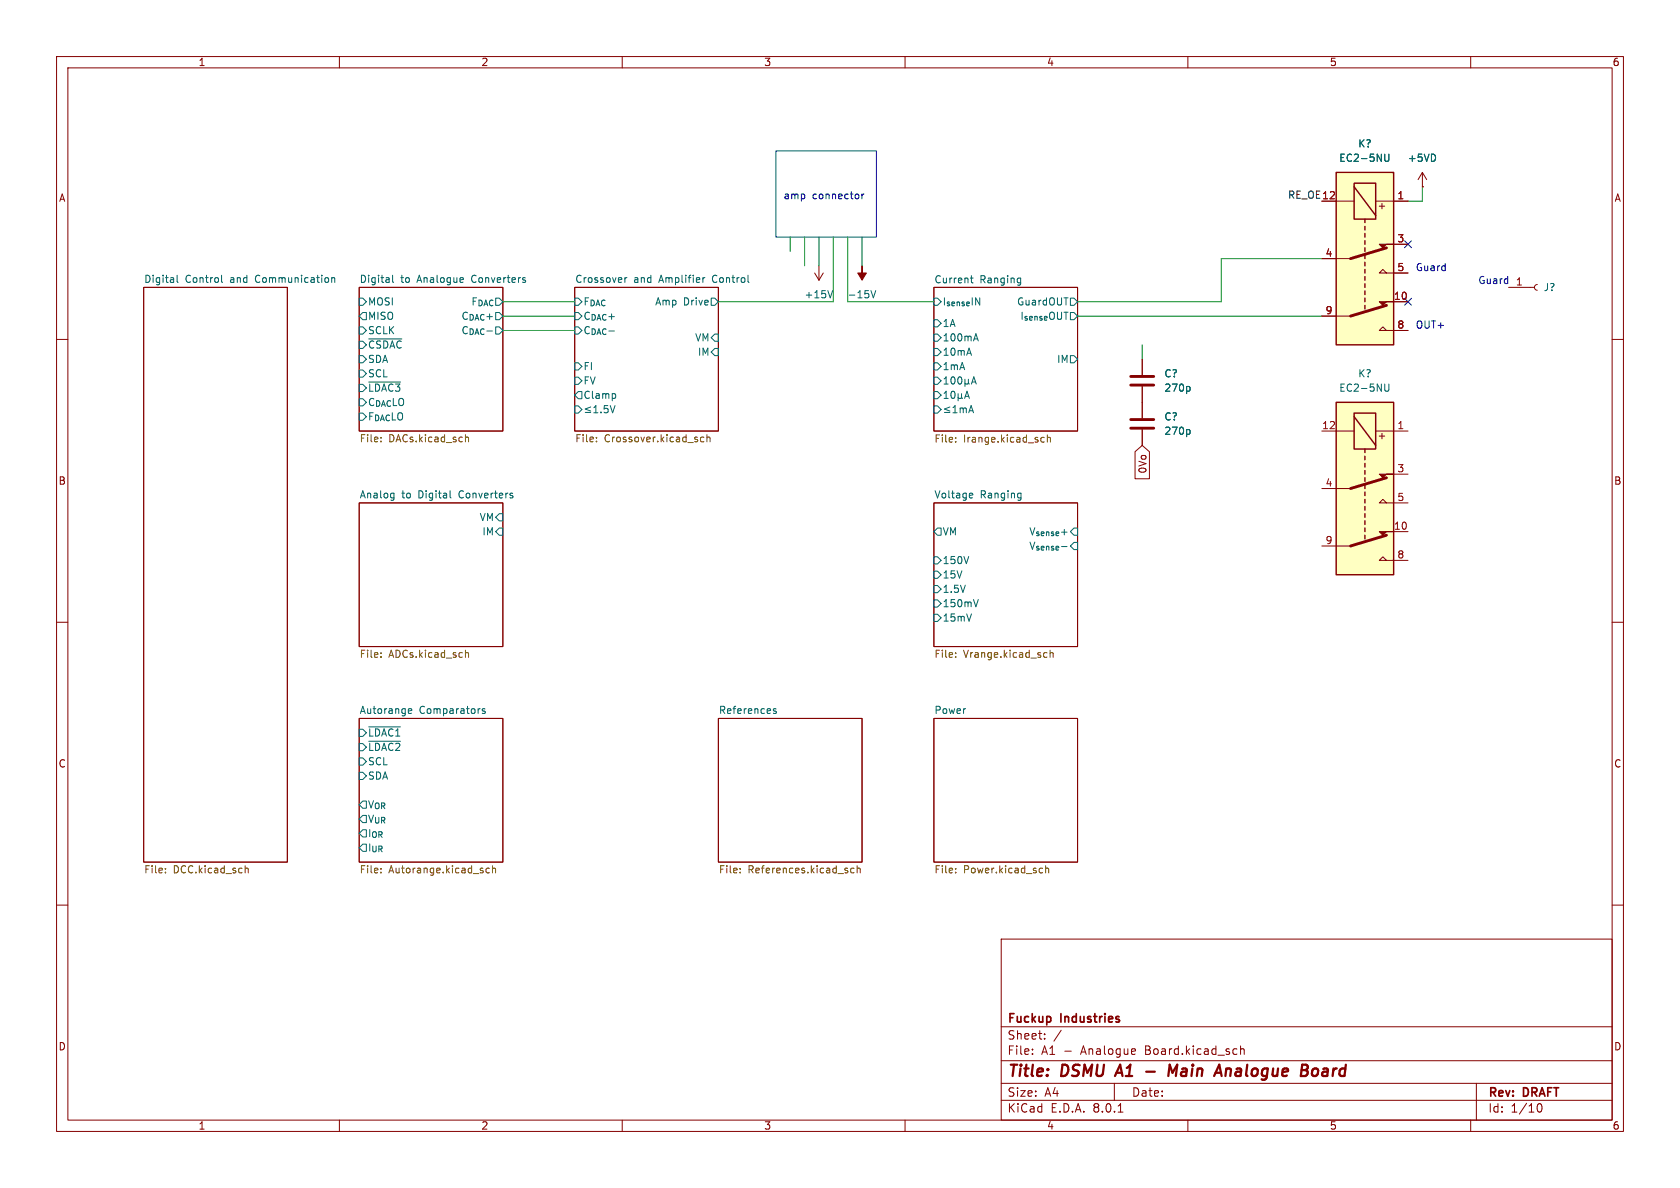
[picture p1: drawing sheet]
<svg xmlns="http://www.w3.org/2000/svg" width="297mm" height="210mm" viewBox="0 0 297 210" stroke-linecap="round" stroke-linejoin="round" font-family="sans-serif">
<g fill="none" stroke="#840000" stroke-width=".18">
<path d="M10 10h277v190h-277zM12 12h273v186h-273zM60 10v2M110 10v2M160 10v2M210 10v2M260 10v2M10 60h2M25.4 50.8h25.4v101.6h-25.4zM63.5 50.8h25.4v25.4h-25.4zM101.6 50.8h25.4v25.4h-25.4zM165.1 50.8h25.4v25.4h-25.4z"/>
<path d="M285 60h2M63.5 88.9h25.4v25.4h-25.4zM165.1 88.9h25.4v25.4h-25.4zM10 110h2M285 110h2M63.5 127h25.4v25.4h-25.4zM127 127h25.4v25.4h-25.4zM165.1 127h25.4v25.4h-25.4zM10 160h2M285 160h2M177 166h108v32h-108zM60 198v2"/>
<path d="M110 198v2M160 198v2M177 194.5h108M177 191.5h108M177 187.5h108M177 181.5h108M182.5 186.3v.1M182.5 185.5v.1M184.7 183.6v.1M184.7 182.8v.1M187.6 182.1l-1.3 2M197 191.5v3"/>
<path d="M197.7 196.6h.8M200.7 185.5v.3l-.7 .1M210 198v2M219.3 184.9v1.5M219.3 185.5l.2-.1 .4 .1 .1 .9M260 198v2M261 191.5v6.5M271.7 195.7l.2-.5 .2-.1a.8 .8 0 0 1 .5 .7 .8 .8 0 0 1-.5 .8l-.2-.1-.2-.5"/>
</g>
<path d="M198 188.2l-.9 2M202.6 189.4h1.6M206.5 190.2l.3-2 .5 1.4 .8-1.4-.2 2M216.8 188.9l-.2 1.3M217.4 188.9l-.6 .2M232.1 189.1a.52 .52 0 0 1 .5-.2 .52 .52 0 0 1 .4 .4v.5a.55 .55 0 0 1-.6 .4 .55 .55 0 0 1-.5-.4z" fill="none" stroke="#840000" stroke-width=".4"/>
<g fill="none" stroke="#006464" stroke-width=".18">
<path d="M31.3 48.7v1l.2 .2M39.2 48.7v1l.1 .2M58.6 49.1v.8M58.6 49.2l.2-.1h.3l.1 .8M63.5 57.8h.6l.7 .6-.7 .7h-.6zM63.5 52.7h.6l.7 .6-.7 .7h-.6zM64.1 55.2h.7v1.3h-.7l-.6-.6zM65.2 59.9h5.8M69.4 48.7v1l.2 .2M81.9 49.1v.3l-.6 .1M92.7 49.5l.2 .2-.2 .2M92.7 49.1h.2"/>
<path d="M101.6 52.7h.6l.7 .6-.7 .7h-.6zM101.6 55.2h.6l.7 .7-.7 .6h-.6zM101.6 57.8h.6l.7 .6-.7 .7h-.6zM110.5 49.1v.8M110.8 49.1l-.3 .2M124.3 49.1v.8M124.6 49.1l-.3 .2M125.7 52.7h.7l.6 .6-.6 .7h-.7zM126.4 59.1h.6v1.2h-.6l-.7-.6zM132.3 49.9h.1M165.1 59.1h.6l.7 .6-.7 .6h-.6zM165.1 56.5h.6l.7 .7-.7 .6h-.6z"/>
<path d="M165.1 52.7h.6l.7 .6-.7 .7h-.6zM171.6 49.2h.4M171.7 48.7v1.1l.3 .2M172.2 59.9h.6M172.5 59l.5 1.3M180.3 49.2h.1M180.4 49.2v1l-.1 .2M180.4 49.9l-.1 .1M189.2 52.7h.7l.6 .6-.6 .7h-.7zM63.5 70.5h.6l.7 .6-.7 .7h-.6zM63.5 73h.6l.7 .7-.7 .6h-.6zM63.5 60.3h.6l.7 .7-.7 .6h-.6z"/>
<path d="M63.5 67.9h.6l.7 .7-.7 .6h-.6zM63.5 62.9h.6l.7 .6-.7 .6h-.6zM63.5 65.4h.6l.7 .6-.7 .7h-.6zM65.2 67.5h5.6M101.6 64.1h.6l.7 .7-.7 .6h-.6zM101.6 66.7h.6l.7 .6-.7 .6h-.6zM101.6 71.8h.6l.7 .6-.7 .6h-.6zM101.6 69.9l.6-.7h.7v1.3h-.7zM103.5 72.9h.9M104.4 71.9l-.9 .4 .9 .4M105 73h.7M105 72.1l.3-.4v1.3"/>
<path d="M106.2 72.8v.2M107.5 71.7h-.7v.6l.2-.1h.4l.1 .2v.4l-.2 .2-.5-.2M107.9 71.7l.4 1.3 .4-1.3M108.6 69.6l.2 .2v.4l-.2 .2M126.4 61.6h.6v1.3h-.6l-.7-.7zM165.1 61.6h.6l.7 .6-.7 .7h-.6zM165.1 71.8h.6l.7 .6-.7 .6h-.6zM165.1 64.1h.6l.7 .7-.7 .6h-.6zM165.1 69.2h.6l.7 .7-.7 .6h-.6zM165.1 66.7h.6l.7 .6-.7 .6h-.6zM166.9 70.4h.7M166.9 67l.4-.4v1.3"/>
<path d="M166.9 69.5l.4-.3v1.2M166.9 67.9h.7M167 72.9h.9M167.9 71.9l-.9 .4 .9 .4M168.3 66.7l.1-.1a.68 .68 0 0 1 .5 .7 .68 .68 0 0 1-.5 .6 .84 .84 0 0 1-.1-1.2zM168.3 69.2h.1a.68 .68 0 0 1 .5 .6 .68 .68 0 0 1-.5 .6 .84 .84 0 0 1-.1-1.2zM168.5 73h.7M168.5 72.1l.3-.4v1.3M169.4 70.2l.2 .2h.2l.2-.2M169.4 69.6v1.3M169.4 66.7l.2-.1a.68 .68 0 0 1 .5 .7 .68 .68 0 0 1-.5 .6l-.2-.1-.1-.4zM169.7 72.1v.9"/>
<path d="M169.7 72.2l.4-.1 .2 .2M170 70.2l.2 .2M170 69.6v.6M170.3 72.3l.2-.2 .3 .1v.8M170.3 72.3v.7M170.5 70.4l.5-1.2 .4 1.2M170.6 67.7l.2 .2h.2l.2-.2M170.6 67v1.3M170.7 70.1h.6M171.2 67.7l.2 .2M171.2 67v.7M171.3 73l.4-1.3 .4 1.3"/>
<path d="M171.4 72.6h.6M171.7 67.9l.5-1.3 .4 1.3M171.9 67.5h.6M189.2 62.9h.7l.6 .6-.6 .6h-.7zM69.3 87.2h.3M69.6 87.2v1l-.2 .2M69.6 88h-.3M79.6 86.8v1l.1 .2M88.3 90.8h.6v1.3h-.6l-.7-.7zM88.3 93.3h.6v1.3h-.6l-.7-.6zM90.5 87.6l.2 .2-.2 .2M90.5 87.2h.1"/>
<path d="M165.1 98.4h.6l.7 .7-.7 .6h-.6zM165.7 93.3h.7v1.3h-.7l-.6-.6zM171.6 87.2h.3l.1 .3-.6 .1M171.9 88h-.3M180.4 87.2h.1M180.5 87.2v1l-.1 .2M180.5 88h-.1M165.1 106h.6l.7 .7-.7 .6h-.6zM165.1 108.6h.6l.7 .6-.7 .7h-.6zM165.1 101h.6l.7 .6-.7 .6h-.6zM165.1 103.5h.6l.7 .6-.7 .7h-.6zM173 106l-.5 1.3"/>
<path d="M63.5 128.9h.6l.7 .6-.7 .7h-.6zM63.5 134h.6l.7 .6-.7 .7h-.6zM63.5 136.5h.6l.7 .7-.7 .6h-.6zM63.5 131.4h.6l.7 .7-.7 .6h-.6zM65.2 128.5h5.6M65.2 131h5.6M72.2 125.9l.2 .2h.3M72.2 125.5l.2-.2h.2l.2 .2v.1l-.6 .1M84.8 125.3h.1M85.7 125.3h-.3l-.1 .2v.1l.4 .2v.3h-.4M137.2 125.3h-.3l-.2 .2 .1 .1 .4 .2v.3h-.5M64.1 146.7h.7v1.3h-.7l-.6-.7z"/>
<path d="M64.1 149.2h.7v1.3h-.7l-.6-.6zM64.1 144.1h.7v1.3h-.7l-.6-.6zM64.1 141.6h.7v1.3h-.7l-.6-.7z"/>
</g>
<g fill="none" stroke="#725600" stroke-width=".18">
<path d="M67.3 78v.1M67.3 77.3v.1M82.3 76.8v1.3M82.3 77.4l.2-.1h.3v.8M105.4 77.3v.1M105.4 78v.1M124.4 77.3h-.3l-.3 .2 .2 .5h.4M125 77.4l.2-.1h.3v.8M125 76.8v1.3M168.9 77.4v.1M168.9 78v.2M184.1 78.1h.5"/>
<path d="M184.1 77.4h.5M185.2 77.4l.1-.1 .3 .1 .1 .8M185.2 76.9v1.3M67.3 115.4v.1M67.3 116.1v.1M82.3 114.9v1.3M82.3 115.5l.2-.1h.3v.8M168.9 116.1v.1M168.9 115.4v.1M184.7 115.4h.4M185.1 116.1l-.4 .1M185.6 115.5l.2-.1h.3l.1 .8"/>
<path d="M185.6 114.9v1.3M29.2 154.2v.1M29.2 153.5v.1M43.3 153v1.3M43.3 153.6l.2-.1h.3l.1 .8M67.3 153.5v.1M67.3 154.2v.1M86.5 153.5h-.3l-.3 .2 .1 .5h.5M87.1 153.6l.1-.1h.3l.1 .8M87.1 153v1.3M130.8 154.2v.1M130.8 153.5v.1"/>
<path d="M151 153.5h-.4l-.2 .2 .1 .5h.5M151.5 153.6l.2-.1h.3l.1 .8M151.5 153v1.3M168.9 153.5v.1M168.9 154.2v.1M184.2 153.5h.1M184.3 154.2l-.1 .1M184.9 153.6l.1-.1h.3l.1 .8M184.9 153v1.3"/>
</g>
<path d="M236.2 71.1h10.2v30.5h-10.2z" fill="#ffffc2"/>
<g fill="none" stroke="#840000" stroke-width=".25">
<path d="M236.2 71.1h10.2v30.5h-10.2zM239.4 73h3.8v6.4h-3.8zM239.4 73.7l3.8 5M241.3 79.4v.6M241.3 80.6v.7M241.3 81.9v.7M241.3 83.2v.6M241.3 84.5v.6M241.3 85.7v.7M241.3 87v.6M241.3 88.3v.6M241.3 89.5v.7"/>
<path d="M241.3 90.8v.6M241.3 92.1v.6M241.3 93.3v.7M241.3 94.6v.7"/>
</g>
<path d="M233.7 76.2h5.7M243.2 76.2h5.7M233.7 86.4h5.1M233.7 96.5h5.1M245.1 88.9l-.6-.6-.7 .6h5.1M245.1 99.1l-.6-.7-.7 .7h5.1M246.4 94h2.5M246.4 83.8h2.5" fill="none" stroke="#840000" stroke-width=".18"/>
<path d="M245.1 84.5l-6.3 1.9M245.1 94.6l-6.3 1.9" fill="none" stroke="#840000" stroke-width=".51"/>
<g fill="#840000" stroke="#840000" stroke-width=".18">
<path d="M243.8 83.8h2.6h-1.3l-.6 .7z"/>
<path d="M243.8 94h2.6h-1.3l-.6 .6z"/>
</g>
<path d="M244.8 67.9v1l.2 .3 .4-.1 .1-.2v-1" fill="none" stroke="#006464" stroke-width=".18"/>
<path d="M236.2 30.5h10.2v30.5h-10.2z" fill="#ffffc2"/>
<g fill="none" stroke="#840000" stroke-width=".25">
<path d="M236.2 30.5h10.2v30.5h-10.2zM239.4 32.4h3.8v6.3h-3.8zM239.4 33l3.8 5.1M241.3 38.7v.7M241.3 40v.6M241.3 41.3v.6M241.3 42.5v.7M241.3 43.8v.7M241.3 45.1v.6M241.3 46.4v.6M241.3 47.6v.7M241.3 48.9v.6"/>
<path d="M241.3 50.2v.6M241.3 51.4v.7M241.3 52.7v.6M241.3 54v.6"/>
</g>
<g fill="none" stroke="#840000" stroke-width=".18">
<path d="M233.7 35.6h5.7M243.2 35.6h5.7M251.5 33h.1M251.5 30.5l-.8 1.3M251.5 30.5v2.5M251.5 30.5l.7 1.3M144 48.3l.8 1.2M144.8 47v2.5M145.5 48.3l-.7 1.2M233.7 45.7h5.1M233.7 55.9h5.1M245.1 48.3l-.6-.7-.7 .7h5.1"/>
<path d="M245.1 58.4l-.6-.6-.7 .6h5.1M246.4 53.3h2.5M246.4 43.2h2.5M266.7 50.8h4.6M271.8 50.3l-.4 .1-.1 .4 .1 .4 .4 .1M200.7 79.9l1.2-1.2 1.3 1.2v4.7h-2.5zM201.9 63.5v2.8M201.9 68.3v5.6M201.9 75.9v2.8"/>
</g>
<path d="M245.1 43.8l-6.3 1.9M245.1 54l-6.3 1.9M199.9 66.5h4.1M199.9 68.1h4.1M199.9 74.2h4.1M199.9 75.7h4.1" fill="none" stroke="#840000" stroke-width=".51"/>
<g fill="#840000" stroke="#840000" stroke-width=".18">
<path d="M243.8 43.2h2.6h-1.3l-.6 .6z"/>
<path d="M243.8 53.3h2.6h-1.3l-.6 .7z"/>
<path d="M152.4 47v1.3h.8l-.8 1.2-.8-1.2h.8z"/>
</g>
<path d="M244.8 27.2v1.1l.2 .2h.4l.1-.2v-1.1M147.2 51.4l-.4 1.2M154 51.4l.4 1.2 .4-1.2M210.1 68.3l.3 .3v.3l-.3 .3M210.1 75.9l.3 .3v.3l-.3 .3" fill="none" stroke="#006464" stroke-width=".18"/>
<path d="M137.2 26.7h17.7v15.2h-17.7zM152.4 34.3v.8M152.7 34.3l-.3 .2" fill="none" stroke="#0000c2" stroke-width=".18"/>
<g fill="none" stroke="#009600" stroke-width=".18">
<path d="M251.5 33v2.6h-2.6M88.9 55.9h12.7M88.9 58.4h12.7M88.9 53.3h12.7M139.7 41.9v2.6M142.2 41.9v5.1M144.8 41.9v5.1M147.3 41.9v11.4h-20.3M149.9 41.9v11.4h15.2M152.4 41.9v5.1M190.5 55.9h43.2M233.7 45.7h-17.8v7.6h-25.4"/>
<path d="M201.9 61v2.5"/>
</g>
<path d="M248.3 42.6l1.2 1.2M248.3 52.7l1.2 1.2M249.5 42.6l-1.2 1.2M249.5 52.7l-1.2 1.2" fill="none" stroke="#000084" stroke-width=".18"/>
<g font-size="2.8" fill="#840000">
<text x="178" y="190.9">Title:</text>
<text x="187.7" y="190.9">DSMU</text>
<text x="198.3" y="190.9">A1</text>
<text x="209" y="190.9">Main</text>
<text x="218.2" y="190.9">Analogue</text>
<text x="234" y="190.9">Board</text>
</g>
<g font-size="2.1" fill="#840000">
<text x="178" y="184">Sheet:</text>
<text x="178" y="181.2">Fuckup</text>
<text x="187.6" y="181.2">Industries</text>
<text x="178" y="186.7">File:</text>
<text x="184.1" y="186.7">A1 -</text>
<text x="191.3" y="186.7">Analogue</text>
<text x="202.7" y="186.7">Board.kicad_sch</text>
<text x="178" y="196.9">KiCad</text>
<text x="178" y="194.1">Size:</text>
<text x="184.7" y="194.1">A4</text>
<text x="185.7" y="196.9">E.D.A.</text>
<text x="193.3" y="196.9">8.0.1</text>
<text x="200" y="194.1">Date:</text>
<text x="263" y="194.3">Rev:</text>
<text x="263" y="196.9">Id:</text>
<text x="267.1" y="196.9">1/10</text>
<text x="269.4" y="194.3">DRAFT</text>
</g>
<g font-size="1.8" fill="#840000">
<text x="35" y="11.9">1</text>
<text x="85" y="11.9">2</text>
<text x="135" y="11.9">3</text>
<text x="185" y="11.9">4</text>
<text x="235" y="11.9">5</text>
<text x="285" y="11.9">6</text>
<text x="10.3" y="35.9">A</text>
<text x="285.3" y="35.9">A</text>
<text x="245.1" y="37.3" transform="rotate(-90 245.1 37.3)">+</text>
<text x="245.1" y="78" transform="rotate(-90 245.1 78)">+</text>
<text x="202.9" y="83.8" transform="rotate(-90 202.9 83.8)">0Vo</text>
<text x="10.3" y="85.9">B</text>
<text x="285.3" y="85.9">B</text>
<text x="10.3" y="135.9">C</text>
<text x="285.3" y="135.9">C</text>
<text x="10.3" y="185.9">D</text>
<text x="285.3" y="185.9">D</text>
<text x="35" y="199.9">1</text>
<text x="85" y="199.9">2</text>
<text x="135" y="199.9">3</text>
<text x="185" y="199.9">4</text>
<text x="235" y="199.9">5</text>
<text x="285" y="199.9">6</text>
</g>
<g font-size="1.8" fill="#006464">
<text x="236.7" y="28.8">EC2-5NU</text>
<text x="240" y="26.3">K?</text>
<text x="248.8" y="28.8">+5VD</text>
<text x="25.4" y="50.1">Digital</text>
<text x="32.7" y="50.1">Control</text>
<text x="40.8" y="50.1">and</text>
<text x="45.4" y="50.1">Communication</text>
<text x="63.5" y="50.1">Digital</text>
<text x="70.8" y="50.1">to</text>
<text x="73.9" y="50.1">Analogue</text>
<text x="83.6" y="50.1">Converters</text>
<text x="101.6" y="50.1">Crossover</text>
<text x="112" y="50.1">and</text>
<text x="116.6" y="50.1">Amplifier</text>
<text x="126.2" y="50.1">Control</text>
<text x="142.1" y="52.9">+15V</text>
<text x="149.8" y="52.9">-15V</text>
<text x="165.1" y="50.2">Current</text>
<text x="173.2" y="50.2">Ranging</text>
<text x="272.8" y="51.7">J?</text>
<text x="65" y="59.3">SCLK</text>
<text x="65" y="56.7">MISO</text>
<text x="65" y="54.2">MOSI</text>
<text x="81.5" y="56.7">C_{DAC}+</text>
<text x="81.5" y="59.3">C_{DAC}-</text>
<text x="83.2" y="54.2">F_{DAC}</text>
<text x="103.1" y="54.2">F_{DAC}</text>
<text x="103.1" y="56.7">C_{DAC}+</text>
<text x="103.1" y="59.3">C_{DAC}-</text>
<text x="115.7" y="54.2">Amp</text>
<text x="120.8" y="54.2">Drive</text>
<text x="166.6" y="58">1A</text>
<text x="166.6" y="54.2">I_{sense}IN</text>
<text x="179.7" y="54.2">GuardOUT</text>
<text x="180.3" y="56.7">I_{sense}OUT</text>
<text x="65" y="61.8">~{CSDAC}</text>
<text x="65" y="64.4">SDA</text>
<text x="103.1" y="65.6">FI</text>
<text x="122.8" y="60.6">VM</text>
<text x="123.3" y="63.1">IM</text>
<text x="166.6" y="60.6">100mA</text>
<text x="166.6" y="63.1">10mA</text>
<text x="166.6" y="65.6">1mA</text>
<text x="186.8" y="64.4">IM</text>
<text x="65" y="72">C_{DAC}LO</text>
<text x="65" y="69.4">~{LDAC3}</text>
<text x="65" y="66.9">SCL</text>
<text x="103.1" y="68.2">FV</text>
<text x="103.1" y="70.7">Clamp</text>
<text x="205.7" y="69.4">270p</text>
<text x="205.7" y="66.9">C?</text>
<text x="236.7" y="69.4">EC2-5NU</text>
<text x="240" y="66.9">K?</text>
<text x="65" y="74.5">F_{DAC}LO</text>
<text x="205.7" y="77.1">270p</text>
<text x="205.7" y="74.5">C?</text>
<text x="63.5" y="88.2">Analog</text>
<text x="71" y="88.2">to</text>
<text x="74.1" y="88.2">Digital</text>
<text x="81.4" y="88.2">Converters</text>
<text x="165.1" y="88.2">Voltage</text>
<text x="173.3" y="88.2">Ranging</text>
<text x="84.7" y="92.3">VM</text>
<text x="85.2" y="94.8">IM</text>
<text x="166.6" y="94.8">VM</text>
<text x="181.9" y="94.8">V_{sense}+</text>
<text x="166.6" y="99.9">150V</text>
<text x="181.9" y="97.4">V_{sense}-</text>
<text x="166.6" y="107.5">150mV</text>
<text x="166.6" y="102.5">15V</text>
<text x="166.6" y="105">1.5V</text>
<text x="166.6" y="110.1">15mV</text>
<text x="63.5" y="126.3">Autorange</text>
<text x="65" y="130.4">~{LDAC1}</text>
<text x="74.1" y="126.3">Comparators</text>
<text x="127" y="126.3">References</text>
<text x="165.1" y="126.3">Power</text>
<text x="65" y="135.5">SCL</text>
<text x="65" y="132.9">~{LDAC2}</text>
<text x="65" y="138">SDA</text>
<text x="65" y="143.1">V_{OR}</text>
<text x="65" y="148.2">I_{OR}</text>
<text x="65" y="145.6">V_{UR}</text>
<text x="65" y="150.7">I_{UR}</text>
</g>
<g font-size="1.8" fill="#0000c2">
<text x="138.4" y="35.3">amp</text>
<text x="143.6" y="35.3">connector</text>
<text x="250.2" y="48">Guard</text>
<text x="261.2" y="50.3">Guard</text>
<text x="250.2" y="58.2">OUT+</text>
</g>
<text font-size="1.8" fill="#0f0f0f" x="227.6" y="35.2">RE_OE12</text>
<g font-size="1.8" fill="#a90000">
<text x="233.6" y="35.3">12</text>
<text x="246.9" y="35.3">1</text>
<text x="234.2" y="45.5">4</text>
<text x="246.9" y="42.9">3</text>
<text x="246.3" y="53.1">10</text>
<text x="246.9" y="48">5</text>
<text x="267.9" y="50.5">1</text>
<text x="234.2" y="55.6">9</text>
<text x="246.9" y="58.2">8</text>
<text x="233.6" y="75.9">12</text>
<text x="246.9" y="75.9">1</text>
<text x="246.9" y="83.6">3</text>
<text x="234.2" y="86.1">4</text>
<text x="246.9" y="88.6">5</text>
<text x="246.3" y="93.7">10</text>
<text x="234.2" y="96.3">9</text>
<text x="246.9" y="98.8">8</text>
</g>
<g font-size="1.8" fill="#725600">
<text x="63.5" y="78.5">File:</text>
<text x="68.7" y="78.5">DACs.kicad_sch</text>
<text x="101.6" y="78.5">File:</text>
<text x="106.8" y="78.5">Crossover.kicad_sch</text>
<text x="165.1" y="78.6">File:</text>
<text x="170.3" y="78.6">Irange.kicad_sch</text>
<text x="63.5" y="116.6">File:</text>
<text x="68.7" y="116.6">ADCs.kicad_sch</text>
<text x="165.1" y="116.6">File:</text>
<text x="170.3" y="116.6">Vrange.kicad_sch</text>
<text x="25.4" y="154.7">File:</text>
<text x="30.6" y="154.7">DCC.kicad_sch</text>
<text x="63.5" y="154.7">File:</text>
<text x="68.7" y="154.7">Autorange.kicad_sch</text>
<text x="127" y="154.7">File:</text>
<text x="132.2" y="154.7">References.kicad_sch</text>
<text x="165.1" y="154.7">File:</text>
<text x="170.3" y="154.7">Power.kicad_sch</text>
</g>
</svg>
